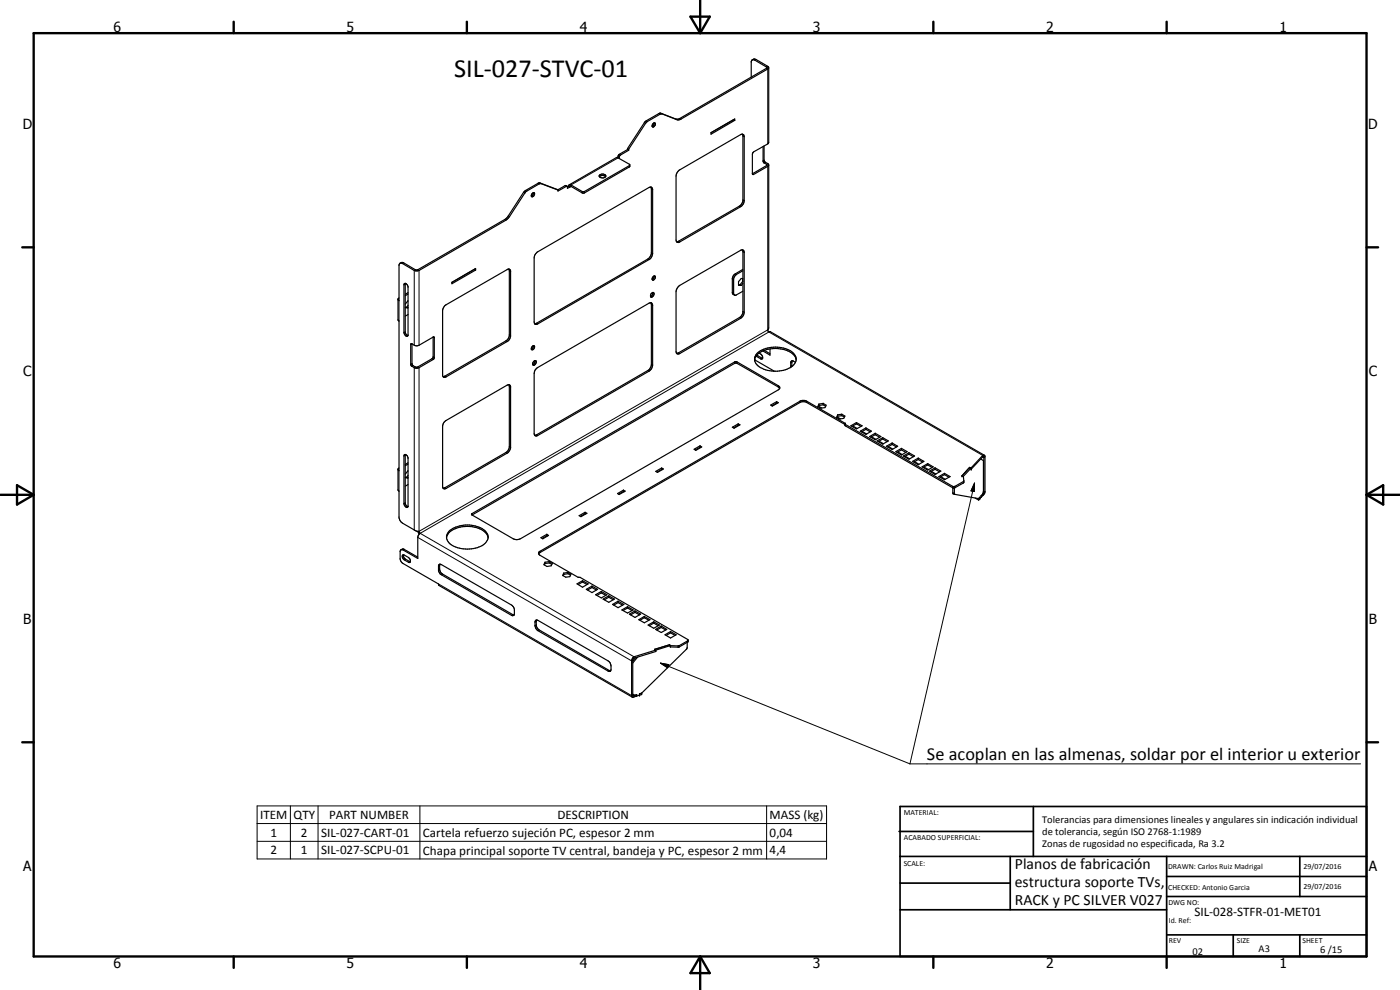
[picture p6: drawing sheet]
<svg xmlns="http://www.w3.org/2000/svg" width="420mm" height="297mm" viewBox="0 0 420 297" stroke-linecap="round" stroke-linejoin="round" font-family="sans-serif">
<g fill="none" stroke="#000" stroke-width=".35">
<path d="M225.8 18l.5-.3 .6 .1 3.6 2.2 .2 .5-26.6 15.4h-.9l-4.8-1.7-4.1 2.2-5.6 8.4M225.8 18h.7l3.5 2.1 .2 .3-26.5 15.3h-.9l-4.8-1.7-4 2.2-.5 .4-5.2 8M225.8 18l-.3 .5v4.7M196 37.1l.2-.2a.63 .63 0 0 1 .5 .6 .63 .63 0 0 1-.6 .6h-.2l-.2-.3zM196.3 36.9l-.1 .5-.5 .5M213.4 39.8l7.1-4.1v.4l-7.1 4.2zM220.2 35.9h.1M220.2 35.9l-6.8 3.9M220.2 35.9l.3 .2M230.7 20.3v22.5l-.3 .4-4.3 2.4-.2 .3-.1 6.3M160.1 57.8l-.5 .4-.1 .6M160.1 57.8a.62 .62 0 0 1 .3 .7 .62 .62 0 0 1-.5 .5l-.4-.2"/>
<path d="M160.1 57.8l-.2 .7-.4 .3M167.5 57l-5.2-1.9-.5 .1-4 2.4-4.9 7.3-.9 1-26.2 15.3h-1.5l-3.5-2.1-.8-.1M167.5 57l-5.4-2.1h-.5l-3.9 2.2-.6 .6-4.7 7.3-.9 .9-26.1 15h-.7l-3.8-2.1-.9 .2M170.2 55.9l-2.7 1.4v-.3M170.2 55.9l.1 .2M170.2 55.9l-.6-.2-2.2 1.3M170.3 56.1v.4l.7-.4M170.6 55.9l-.3 .2M170.6 55.9l.4 .2M179.9 53a1.38 1.38 0 0 1 1.9 0M179.9 52.6a1.11 1.11 0 0 1 1.9 .3 1.16 1.16 0 0 1-2-.2zM185.5 47.4l3.4 1.9 .1 .7-13.6 7.9h-.7l-3.3-2h-.3l-.1 .2"/>
<path d="M185.5 47.4l-.5-.1-14.2 8.2M188.3 44.9l-2.5 1.4-.3 .5v.6M188.3 44.9l.4 .2M188.3 44.6v.3M188.3 44.6l.4 .2M188.7 45.1l-2.6 1.5-.3 .9M188.7 44.8v.3M189 49.5l-13.7 8h-.5l-3.6-2.1h-.3l-.3 .5M195.4 56.1l.3 .2 .2 .6v19.2a2.32 2.32 0 0 1-1.1 1.8l-33.4 19.3-.6 .1-.3-.1M195.4 56.1l-.6 .2-33.4 19.3-.6 .5-.5 1.3v19.2l.2 .6M195.4 56.1l.1 20-.7 1.3-34.3 19.8M203.6 51.3l18.7-10.9 .5-.1 .4 .1 .1 .6v19.2l-.3 1.1-.7 .7-18.7 10.8-.6-.4-.1-.4v-19.2z"/>
<path d="M222.8 40.3l.2 19.9-.3 .8-.8 .8-18.8 10.8M229 44v4.4l.3 .5 .9 .6-4.4 2.7M229.3 43.8v4.2l.3 .6 1.1 .7v.4l-4.6 2.7-.3-.2M230.7 49.5v48.9a.75 .75 0 0 0 0 1.2l.5-.1 64.2 37.1M120 79l-.3 .5v10.7l-.2-.3M222.8 75l.2 18.7-.3 .8-.8 .8-18.8 10.7M119.7 89.4l-.2 .3v6.4l.2 .2v44.9l-.2-.3M121.3 85.1a.82 .82 0 0 1 1.2 .9v14.6l-.5 .3-.6-.5-.2-.7zM121.6 92.2h.4M121.6 92.3l.8 .1M121.6 85v14.7l.4 .8 .5 .2M122 92.2l.4 .2"/>
<path d="M122.5 90.3l-.9 1M122.5 91.7l-.5 .5M122.5 92.3l-.1 .1M122.5 88.2l-.9 .5M122.5 94.4l-.9 .5M122.5 87.8l-.9 .5M135.6 84.7l7.1-4.1v.4l-7.1 4.1zM142.4 80.8l-6.8 4M142.4 80.8h.1M142.4 80.8l.3 .2M152.7 80.7l.2 20-.5 1.1-19.4 11.2M152.8 80.7l-.4 .1-18.5 10.6-.8 .8-.3 .8v19.7l.2 .3"/>
<path d="M152.8 80.7l.4 .6v19.6l-.3 .8-.7 .8-18.3 10.6-.6 .1-.3-.2M195.4 90.8l.3 .2 .2 .6v18l-.5 1.3-34 19.8-.6 .1-.3-.2M195.4 90.8l-.6 .2-34 19.8-.5 1.3v17.9l.2 .6M195.4 90.8l.1 18.8-.7 1.3-33.8 19.6-.5 .1M195.9 87.8l-.5 .4-.2 .7M195.9 87.8a.79 .79 0 0 1 .3 .8 .79 .79 0 0 1-.7 .6l-.3-.3M195.9 87.8a1 1 0 0 1-.7 1.1M196.1 82.9l.3-.1a.62 .62 0 0 1 .1 .8 .62 .62 0 0 1-.8 .3l.1-.5zM196.3 82.8l-.1 .5-.5 .5M203.6 86l18.7-10.9a.66 .66 0 0 1 .7-.1 .66 .66 0 0 1 .3 .7v18l-.3 1-.7 .8-18.3 10.6-.6 .1-.4-.3-.1-.4v-18zM221.6 85.4l.5 .1M222.1 85.5l.4 .1"/>
<path d="M222.9 83.6v.9M222.9 84.5h.1M222.9 84.5l-.8 1M223 81.2l-2 1.1-.8 1.1v4.7l.2 .4M223 83.6h-.5l-.9 .9v1.1h.9M223 85l-.5 .6M223 80.8l-2.7 1.6-.5 1.1v4.4l.6 .6M223 87.4l-2.1 1.2-.5-.1M130 101.1l.3 .1-.1 6.5-4.7 2.7h-1l-1-.5-.2-.5v-6.1l.3-.1M130 101.1v6.2l-4.9 2.9-1.1-.5-.4-.5v-6M130 101.1l-4.5 2.6h-1l-.9-.5M152.7 115.4l.2 18.8-.5 1.1-19.4 11.2"/>
<path d="M160.1 103.8l-.5 .3-.1 .7M160.1 103.8l.3 .1-.2 .8-.3 .2-.4-.1M160.1 103.8l-.2 .6-.4 .4M160.1 108.5a.47 .47 0 0 1 .8-.2 .47 .47 0 0 1-.1 .8l-.5 .5-.4-.1-.1-.5zM160.6 108.2l-.2 .7-.5 .5M226.5 107.9a5.3 5.3 0 0 1 5.3-3.3 7.1 7.1 0 0 1 6.9 2.7l.2 .6M226.5 107.9l5.9 3.5M226.9 106.8l1.5 .9 .4-.1M227.1 106.6l1.7 1M227.2 106a8.9 8.9 0 0 1 11 0 2.71 2.71 0 0 1-1.5 4.5 8.8 8.8 0 0 1-9.8-1.4l-.3-.6a2.32 2.32 0 0 1 .6-2.5zM227.8 106l.9 .7 .1 .9M229.4 105.1l1.7 1"/>
<path d="M231.1 104.7v1.9l-2.2-1.3M234 116.5l-.4-.4-12.8-7.2-79.1 45.6M237.8 108.2l-.2 1.7M238.7 108.7l-.7-.4-.6 .1-.1 1.8M121.3 136.5a.82 .82 0 0 1 1.2 .8v14.7a.55 .55 0 0 1-.7 .2 .55 .55 0 0 1-.4-.5l-.2-.6zM121.6 136.4v14.6l.4 .8 .5 .2M122.5 139.2l-.9 .5M122.5 138.9l-.9 .5M133.3 126.7l18.9-11.1 .6-.2 .4 .3v18.7l-.3 .8-.7 .8-18.7 10.7-.5-.2-.2-.3v-18.5zM208.3 134.8l1.8-1 .5 .3-1.8 1zM210.1 133.8v.4M210.1 134.2l.2 .1"/>
<path d="M210.1 134.2l-1.5 .8M219.8 128.2l1.8-1 .5 .3-1.8 1zM221.6 127.2v.4M221.6 127.6l.1 .1M221.6 127.6l-1.4 .8M231.3 121.5l1.8-1 .5 .3-1.8 1zM233.1 120.9l.1 .1M233.1 120.5v.4M233.1 120.9l-1.5 .9M245.6 121.9l1 .5M245.8 121.7l-.2 .3M245.8 121.2v.5"/>
<path d="M247 121l-1.2 .2M247 121l.9 .6-.3 .7-1.3 .2-.9-.5 .4-.8M247 121.5l-1.2 .2M247 121.5l.8 .4M247 121v.5M251.3 125.1l1 .6M251.4 124.9l-.2 .4M251.4 124.5v.4M252.6 124.3l-1.2 .2M252.6 124.3l1 .5-.4 .7-1.2 .2-.9-.5 .3-.7M252.6 124.7l-1.2 .2M252.6 124.7l.8 .4"/>
<path d="M252.6 124.3v.4M253.6 127.4l-11.7-6.8h-1.7l-78.1 45.2-.4 .4M253.6 127.3h.1M253.7 127.3l32.2 18.6h.7l2.7-1.5M255.3 127.8l1.7-1 1.7 1-1.7 .9zM255.9 127.8l1.3 .8M257 127.2l1.4 .7M257 127.2l-1.3 .7M257 126.8v.4M258.2 129.4l1.7-1 1.6 1-1.6 .9zM258.7 129.5l1.4 .7M259.9 128.8l1.3 .8"/>
<path d="M259.9 128.8l-1.4 .8M259.9 128.4v.4M261 131l1.7-1 1.7 1-1.7 1zM261.6 131.1l1.3 .7M262.7 130.4l1.3 .8M262.7 130.4l-1.4 .8M262.7 130v.4M263.2 132.3l1.7-1 1.7 1-1.7 1zM263.8 132.4l1.3 .7M264.9 131.7l1.3 .8M264.9 131.7l-1.3 .8M264.9 131.3v.4"/>
<path d="M266 133.9l1.7-1 1.7 1-1.7 1zM266.6 134l1.3 .7M267.7 133.3l1.4 .8M267.7 133.3l-1.3 .8M267.7 132.9v.4M268.8 135.5l1.7-1 1.7 1-1.7 1zM269.4 135.6l1.4 .8M270.5 135l1.4 .8M270.5 135l-1.3 .8M270.5 134.5v.5M271.1 136.8l1.7-1 1.7 1-1.7 1zM271.7 136.9l1.3 .8"/>
<path d="M272.8 136.3l1.3 .7M272.8 136.3l-1.4 .7M272.8 135.8v.5M273.9 138.4l1.7-.9 1.7 .9-1.7 1zM274.5 138.5l1.3 .8M275.6 137.9l1.3 .7M275.6 137.9l-1.3 .7M275.6 137.5v.4M278.4 139.5l1.3 .8M278.4 139.5l-1.3 .8M278.4 139.1v.4M294.3 137.7l.8 .5v9.2l-.3 1"/>
<path d="M294.9 136.7l-5.8 6.2M294.9 137.1l-3.4 3.7v-.4l-.5-.1M294.9 136.7v.4M294.9 136.7h.6M294.9 137.1l.4 .1v10.6l-.4 .5M295.5 136.7l.1 11-.7 1M119.7 140.4l-.2 .4v6.3l.2 .3v8l.3 .8 .8 .8 3.9 2.2 1.1 .2 .3 .6-.3 .3M121.6 143.2h.4M121.6 143.3l.8 .1M122 143.2l.4 .2M122.5 141.3l-.9 1M122.5 142.7l-.5 .5"/>
<path d="M122.5 143.3l-.1 .1M122.5 145.4l-.9 .5M125.4 159.4l.4 .8M134.7 159.4a8.8 8.8 0 0 1 11 0 2.6 2.6 0 0 1-1 4.3 9.4 9.4 0 0 1-10-.8 2.34 2.34 0 0 1 0-3.5zM141.6 154.2l79-45.7h.5l12.9 7.7v.3l-.4 .5-77.4 44.7-1.1 .2-1.1-.2-12.3-7.2zM173.8 154.7l1.8-1 .5 .3-1.7 1zM175.6 153.7v.4M175.6 154.1l.2 .1M175.6 154.1l-1.4 .8M185.3 148.1l1.8-1 .5 .3-1.8 1zM187.1 147.1v.3M187.1 147.4l.2 .2"/>
<path d="M187.1 147.4l-1.4 .9M196.8 141.4l1.8-1 .5 .3-1.8 1zM198.6 140.4v.4M198.6 140.8l.1 .1M198.6 140.8l-1.4 .8M276.7 140.1l1.7-1 1.7 1-1.7 1zM277.3 140.1l1.3 .8M279 141.4l1.6-1 1.8 1-1.8 1zM279.6 141.4l1.3 .8M280.6 140.8l1.4 .8M280.6 140.8l-1.3 .8M280.6 140.4v.4"/>
<path d="M281.8 143l1.7-1 1.6 1-1.6 .9zM282.4 143l1.3 .8M283.5 142.4l1.3 .8M283.5 142v.4M283.5 142.4l-1.4 .8M285.9 146.3l-32.2-18.5-.1-.8-11.7-6.7-1.4-.1-78.4 45.2-.4 .3v.5M286 146.4v1.8l.5 .1M286.4 146.4l.1 1.9M286.5 148.3l7.2 1.3M289.1 143l.2 1.8-2.7 1.5h-.7M289.1 142.9v.1M291 140.3l-2.3 2.5 .4 .2"/>
<path d="M291 140.3l-2.3 2.5 .4 .1M291 140.3l.5 .1M292.6 149.4l1.1 .6M293.7 149.6l.3-.4v.4l-.3 .4M293.7 149.6v.4M294.5 149.1h.1M294.5 149.1l-.5 .5M294.5 148.7v.4M294.9 148.3v.4M294.9 148.3l-.4 .5M294.9 148.7l-.4 .4M120.3 165l.8-.3 4.3 2.5"/>
<path d="M120.9 166.5l1.7 .8a.79 .79 0 0 1 .6 .7 .79 .79 0 0 1-.5 .8l-1.7-1.1-.3-.6zM121.1 166.5v.5l.4 .7 1.6 .9M125.8 160.3l-.4 .9v6.4l-4.9-2.7-.4 .5v2.4l.7 1.2 10.8 6.2 .2 .5 58 33.5M131.7 169.4h.8l21.5 12.6a2.74 2.74 0 0 1 .4 2.3l-.3 .4-.6-.1-21.2-12.3-.7-1.1zM132 169.3v1.9l.8 1.1 21.5 12.2M134 161.3a5.3 5.3 0 0 1 5.3-3.3 7.1 7.1 0 0 1 7 2.7l.2 .6M161.7 166.2l.4 .4 11.4 6.6 .6 .1 32.3 18.6v.8a5.1 5.1 0 0 1-5.2 1.4M162.3 161.3l1.8-1 .5 .4-1.7 1zM163.6 169.1l-.2 .4M163.6 168.7v.4M164.1 160.3v.4M164.1 160.7l.2 .1"/>
<path d="M164.1 160.7l-1.4 .8M164.8 168.5l1 .5-.4 .8-1.2 .2-1-.6 .4-.7M164.8 168.5l-1.2 .2M164.8 168.9l.8 .4M164.8 168.9l-1.2 .2M164.8 168.5v.4M169.2 172.3l-.2 .5M169.2 172v.3M170.5 171.7l.9 .6-.4 .7-1.2 .2-.9-.6 .3-.6M170.5 171.7l-1.3 .3M170.5 172.1l.7 .5M170.5 172.1l-1.3 .2"/>
<path d="M170.5 171.7v.4M173.2 175.2l1.6-1 1.7 1-1.7 1zM174.8 174.6l1.4 .8M174.8 174.6l-1.3 .8M174.8 174.2v.4M176 176.8l1.7-.9 1.7 .9-1.7 1zM177.7 176.3l1.3 .7M177.7 176.3l-1.4 .7M177.7 175.9v.4M178.8 178.4l1.7-.9 1.6 .9-1.6 1zM180.5 177.9l1.3 .7M180.5 177.9l-1.4 .7"/>
<path d="M180.5 177.5v.4M181 179.7l1.7-.9 1.7 .9-1.7 1zM182.7 179.2l1.4 .8M182.7 179.2l-1.3 .8M182.7 178.8v.4M160.7 186.2l.7-.1 21.1 12.2 .8 1.1 .1 1.4a.53 .53 0 0 1-.3 .6 .53 .53 0 0 1-.6-.1l-21.1-12.1-.8-1.1zM161 186.1l-.1 .2a2.69 2.69 0 0 0 .4 2.3l22 12.7M183.8 181.4l1.7-1 1.7 1-1.7 .9zM185.5 180.4v.4M185.5 180.8l1.3 .8M185.5 180.8l-1.3 .8M186.6 183l1.7-1 1.7 1-1.7 .9z"/>
<path d="M188.3 182v.4M188.3 182.4l1.3 .8M188.3 182.4l-1.3 .8M188.9 184.3l1.7-1 1.7 1-1.7 1zM190.3 197.1l6.5-2v.4l-6.5 2M190.3 197.1v.4M190.3 197.1l-.7 1v10.8l.3 .3 .4-.1M190.3 197.5l-.4 .6v10.4l.2 .2 .9-.3v.5l-.7 .2M190.6 183.7l1.3 .8M190.6 183.7l-1.3 .8M190.6 183.3v.4M190.8 197.3l-.9 1.1"/>
<path d="M191.4 197.1l-1.5 1.8M191.7 185.9l1.7-.9 1.7 .9-1.7 1zM193.4 185.3l1.3 .8M193.4 185.3l-1.3 .8M193.4 185v.3M194.5 187.5l1.7-.9 1.7 .9-1.7 1zM196.2 186.9l1.3 .8M196.2 186.9l-1.4 .8M196.2 186.6v.3M196.8 188.8l1.6-1 1.7 1-1.7 1zM196.8 195.1v.4M198.4 188.3l1.4 .7"/>
<path d="M198.4 188.3l-1.3 .7M198.4 187.8v.5M199.6 190.5l1.6-1 1.7 1-1.7 .9zM200.9 193.5l-4.4 1.3 .3 .3M200.9 193.5l.3 .2M200.9 193.5l-4.4 1.3M201.2 193.7v.4M201.2 193.7l-4.4 1.4M201.2 189.5v.4M201.2 189.9l1.4 .8M201.2 189.9l-1.3 .8M206.2 192.7l-.1 2-13.5 13.3"/>
<path d="M206.5 192.1l-.1 .2a5.2 5.2 0 0 1-5.2 1.4M189.9 208.3l.6 .3 .6-.2v.4M190.3 208.7v.4M191 208.8h.1M191.9 208.6l-.8 .2M192.6 208l-.7 .2v.4M192.6 208v.4l-.7 .2"/>
</g>
<g fill="none" stroke="#000" stroke-width=".3">
<path d="M226.9 17.8l-.4 .2M230.4 19.9l-.4 .2v.4l.4 .2v22.5M193.4 36.8l.3 .2M194 36.2l.3 .2M197.7 34.1l.4 .2M198.3 34l.4 .2M202.8 35.7l.4 .2M204 35.6l.4 .1M157.1 57.7l.4 .2M157.7 57.1l.4 .3M161.5 55l.3 .2M162.1 54.9l.3 .2"/>
<path d="M169.6 55.7l.4 .2M174.7 57.4v.5M175.4 57.4v.5M185.5 46.9l.3 .3M185.5 47.4l-14.1 8.1v.4l-.4 .2M185.8 46.3l.4 .2M188.9 49.7v.4M195.5 56.7l.4 .2M223 60l.3 .2M223 40.8l.3 .2M225.8 52.2l.3 .2M229.3 48l-.3 .3"/>
<path d="M229.7 48.7l-.4 .2M230 49.3v.4M230.4 49.9v49.1l-104.6 60.4v-49.1M121.1 78.9l-.3 .2M151.5 65.9l.3 .2M152.6 64.8l.3 .1M194.4 77.7l.4 .2M195.5 75.9l.4 .2M203.6 72.4l.4 .2M221.9 61.8l.4 .2M223 75.5l.3 .2M119.7 90.2v6.1"/>
<path d="M121.6 85.3l-.4 .2M121.6 99.6l-.4 .1M124.7 80.9l-.4 .3v22.4M125.4 80.9l.4 .3v22.4M152.9 81.3l.3 .2M161 97l.4 .2M195.5 91.4l.4 .2M219.8 87.8l.4 .2M219.8 83.7l.4 .2M220.7 82.2l.3 .1M221.9 95.3l.4 .2M223 93.5l.3 .2"/>
<path d="M123.6 109.1l-.3 .2M123.6 103.2l-.3 .2M124 109.7l-.4 .2M124.3 110.3v48.7M129.6 107.7l.4 .2M130 101.1l.3 .2M130 107.1l.3 .1M133.5 112.9l.4 .2M151.8 102.3l.4 .2M152.9 116l.3 .2M152.9 100.5l.3 .2M194.4 111.2l.4 .2"/>
<path d="M195.5 109.3l.4 .3M203.6 105.9l.4 .2M220.5 108.6v.4M221.2 108.6v.4M227.4 106.7l-.4 .2M228.6 107.4l-.3 .3M233.6 115.7v.4M237.6 109.7l-.3 .2M237.6 108.7l-.3 .2M121.6 136.6l-.4 .2M151.8 135.8l.4 .2M152.9 133.9l.3 .3"/>
<path d="M161 130.5l.4 .2M240.1 120.4v.4M242.1 120.4v.4M253.6 127v.4M253.7 127.3v.5M294.9 136.7l-64.2-37.1-104.6 60.4 64.2 37.1M294.9 137.1l.4 .2 .3-.2M119.7 141.2v6.2M121.6 150.9l-.4 .2M133.5 146.3l.4 .3M141.7 154.1v.4M285.9 145.9v.4"/>
<path d="M286 147.9l.4 .1M286.6 145.9v.4M289.1 144.5v.4M292.5 144.9l-.1 2.6-1-.2zM292.5 144.9l-19.4 84.3M294.8 148.3h.1M295.6 147.4l-.5 .2M121.3 164.8l-.3 .2M121.7 167.8l-.4 .2M122.9 168.5l-.3 .2M125.4 161.2l64.2 37.1 .3-.2M131.6 175.2l58 33.5 .3-.2 .4 .2"/>
<path d="M131.9 169.7l-.3 .2M131.9 170.7l-.3 .2M132.8 172.3l-.3 .2M162.1 165.4v.4M153.9 184.4l-.4 .2M160.9 186.4l-.3 .2M160.9 187.5l-.3 .2M161.8 189l-.4 .2M198.2 199l2.5 .4-.3 1zM198.2 199l74.9 30.2M203.5 193.8v.4M203.9 193.7v.4"/>
<path d="M206.4 192.3v.4M182.8 201.2l-.3 .1M273.1 229.2h135.2M77.2 241.8h170.9v15.9h-170.9zM77.2 247.1h170.9M77.2 252.4h170.9M87.2 241.8v15.9M95.5 241.8v15.9M126 241.8v15.9M230.1 241.8v15.9"/>
</g>
<g fill="#000">
<circle cx="219.8" cy="36.1" r=".18"/>
<circle cx="253.6" cy="127.3" r=".18"/>
<circle cx="253.6" cy="127.4" r=".18"/>
<circle cx="288.7" cy="142.8" r=".18"/>
<circle cx="291" cy="140.3" r=".18"/>
<circle cx="291.5" cy="140.8" r=".18"/>
<circle cx="293.7" cy="149.6" r=".18"/>
<circle cx="294" cy="149.2" r=".18"/>
<circle cx="294" cy="149.6" r=".18"/>
<circle cx="294.5" cy="148.7" r=".18"/>
<circle cx="196.5" cy="194.8" r=".18"/>
<circle cx="200.9" cy="193.5" r=".18"/>
<circle cx="191" cy="208.4" r=".18"/>
<circle cx="191.9" cy="208.2" r=".18"/>
<circle cx="191.9" cy="208.6" r=".18"/>
<circle cx="192.6" cy="208" r=".18"/>
</g>
<g fill="none" stroke="#000" stroke-width=".71">
<path d="M10.1 9.9h400v277.1h-400zM70.1 6.5v3.4M140.1 6.5v3.4M207.2 5h5.8l-2.9 4.9zM210.1 0v9.9M280.1 6.5v3.4M350.1 6.5v3.4M6.7 74.2h3.4M410.1 74.2h3.5M.1 148.5h10M5.1 145.6l5 2.9-5 2.9zM410.1 148.5h10"/>
<path d="M410.1 148.5l5-2.9v5.8zM6.7 222.7h3.4M410.1 222.7h3.5M70.1 287v3.4M140.1 287v3.4M210.1 287v10M210.1 287l2.9 5h-5.8zM280.1 287v3.4M350.1 287v3.4"/>
</g>
<g fill="none" stroke="#000" stroke-width=".51">
<path d="M269.8 249.5h40.3M270.1 242h140v45h-140zM270.1 257h140M303.2 257v16M310.1 242v15M350.1 257v30M390.1 257v12M270.1 265h33.1M270.1 273h80M350.1 269h60M350.1 263h60M350.1 280.5h60"/>
<path d="M370.1 280.5v6.5M390.1 280.5v6.5"/>
</g>
<path d="M292.5 144.9l-.1 2.6-1-.2zM198.2 199l2.5 .4-.3 1z" fill="#000"/>
<text font-size="7.9" x="136.3" y="23.1">SIL-027-STVC-01</text>
<text font-size="5.5" x="278.2" y="227.9">Se acoplan en las almenas, soldar por el interior u exterior</text>
<g font-size="4.7">
<text x="304.6" y="260.8">Planos de fabricación</text>
<text x="304.6" y="266.2">estructura soporte TVs,</text>
<text x="304.6" y="271.6">RACK y PC SILVER V027</text>
</g>
<g font-size="4.2">
<text x="34" y="9.6">6</text>
<text x="104" y="9.6">5</text>
<text x="174" y="9.6">4</text>
<text x="244" y="9.6">3</text>
<text x="314" y="9.6">2</text>
<text x="384" y="9.6">1</text>
<text x="6.8" y="38.7">D</text>
<text x="410.6" y="38.7">D</text>
<text x="7" y="112.9">C</text>
<text x="410.8" y="112.9">C</text>
<text x="7" y="187.1">B</text>
<text x="410.8" y="187.1">B</text>
<text x="7" y="261.4">A</text>
<text x="410.8" y="261.4">A</text>
<text x="34" y="290.4">6</text>
<text x="104" y="290.4">5</text>
<text x="174" y="290.4">4</text>
<text x="244" y="290.4">3</text>
<text x="314" y="290.4">2</text>
<text x="384" y="290.4">1</text>
</g>
<g font-size="3.9">
<text x="78.1" y="245.7">ITEM</text>
<text x="88.1" y="245.7">QTY</text>
<text x="98.8" y="245.7">PART NUMBER</text>
<text x="167.3" y="245.7">DESCRIPTION</text>
<text x="231" y="245.8">MASS (kg)</text>
<text x="81.2" y="251">1</text>
<text x="90.3" y="251">2</text>
<text x="96.4" y="251">SIL-027-CART-01</text>
<text x="126.9" y="251.1">Cartela refuerzo sujeción PC, espesor 2 mm</text>
<text x="231" y="251">0,04</text>
<text x="81.2" y="256.3">2</text>
<text x="90.3" y="256.3">1</text>
<text x="96.4" y="256.3">SIL-027-SCPU-01</text>
<text x="126.9" y="256.4">Chapa principal soporte TV central, bandeja y PC, espesor 2 mm</text>
<text x="231" y="256.3">4,4</text>
<text x="358.5" y="275">SIL-028-STFR-01-MET01</text>
</g>
<g font-size="3.1">
<text x="312.7" y="246.8">Tolerancias para dimensiones lineales y angulares sin indicación individual</text>
<text x="312.7" y="250.4">de tolerancia, según ISO 2768-1:1989</text>
<text x="312.7" y="254">Zonas de rugosidad no especificada, Ra 3.2</text>
<text x="357.9" y="286.4">02</text>
<text x="377.7" y="285.6">A3</text>
<text x="396.2" y="285.9">6 /15</text>
</g>
<g font-size="2.4">
<text x="271.2" y="244.4">MATERIAL:</text>
<text x="271.3" y="252">ACABADO SUPERFICIAL:</text>
<text x="271.2" y="259.7">SCALE:</text>
<text x="350.6" y="260.8">DRAWN: Carlos Ruiz Madrigal</text>
<text x="391.2" y="260.6">29/07/2016</text>
<text x="350.6" y="267">CHECKED: Antonio Garcia</text>
<text x="391.2" y="266.7">29/07/2016</text>
<text x="350.6" y="271.4">DWG NO:</text>
<text x="350.8" y="276.9">Id. Ref:</text>
<text x="350.8" y="282.8">REV</text>
<text x="371.2" y="282.9">SIZE</text>
<text x="390.9" y="282.9">SHEET</text>
</g>
</svg>
